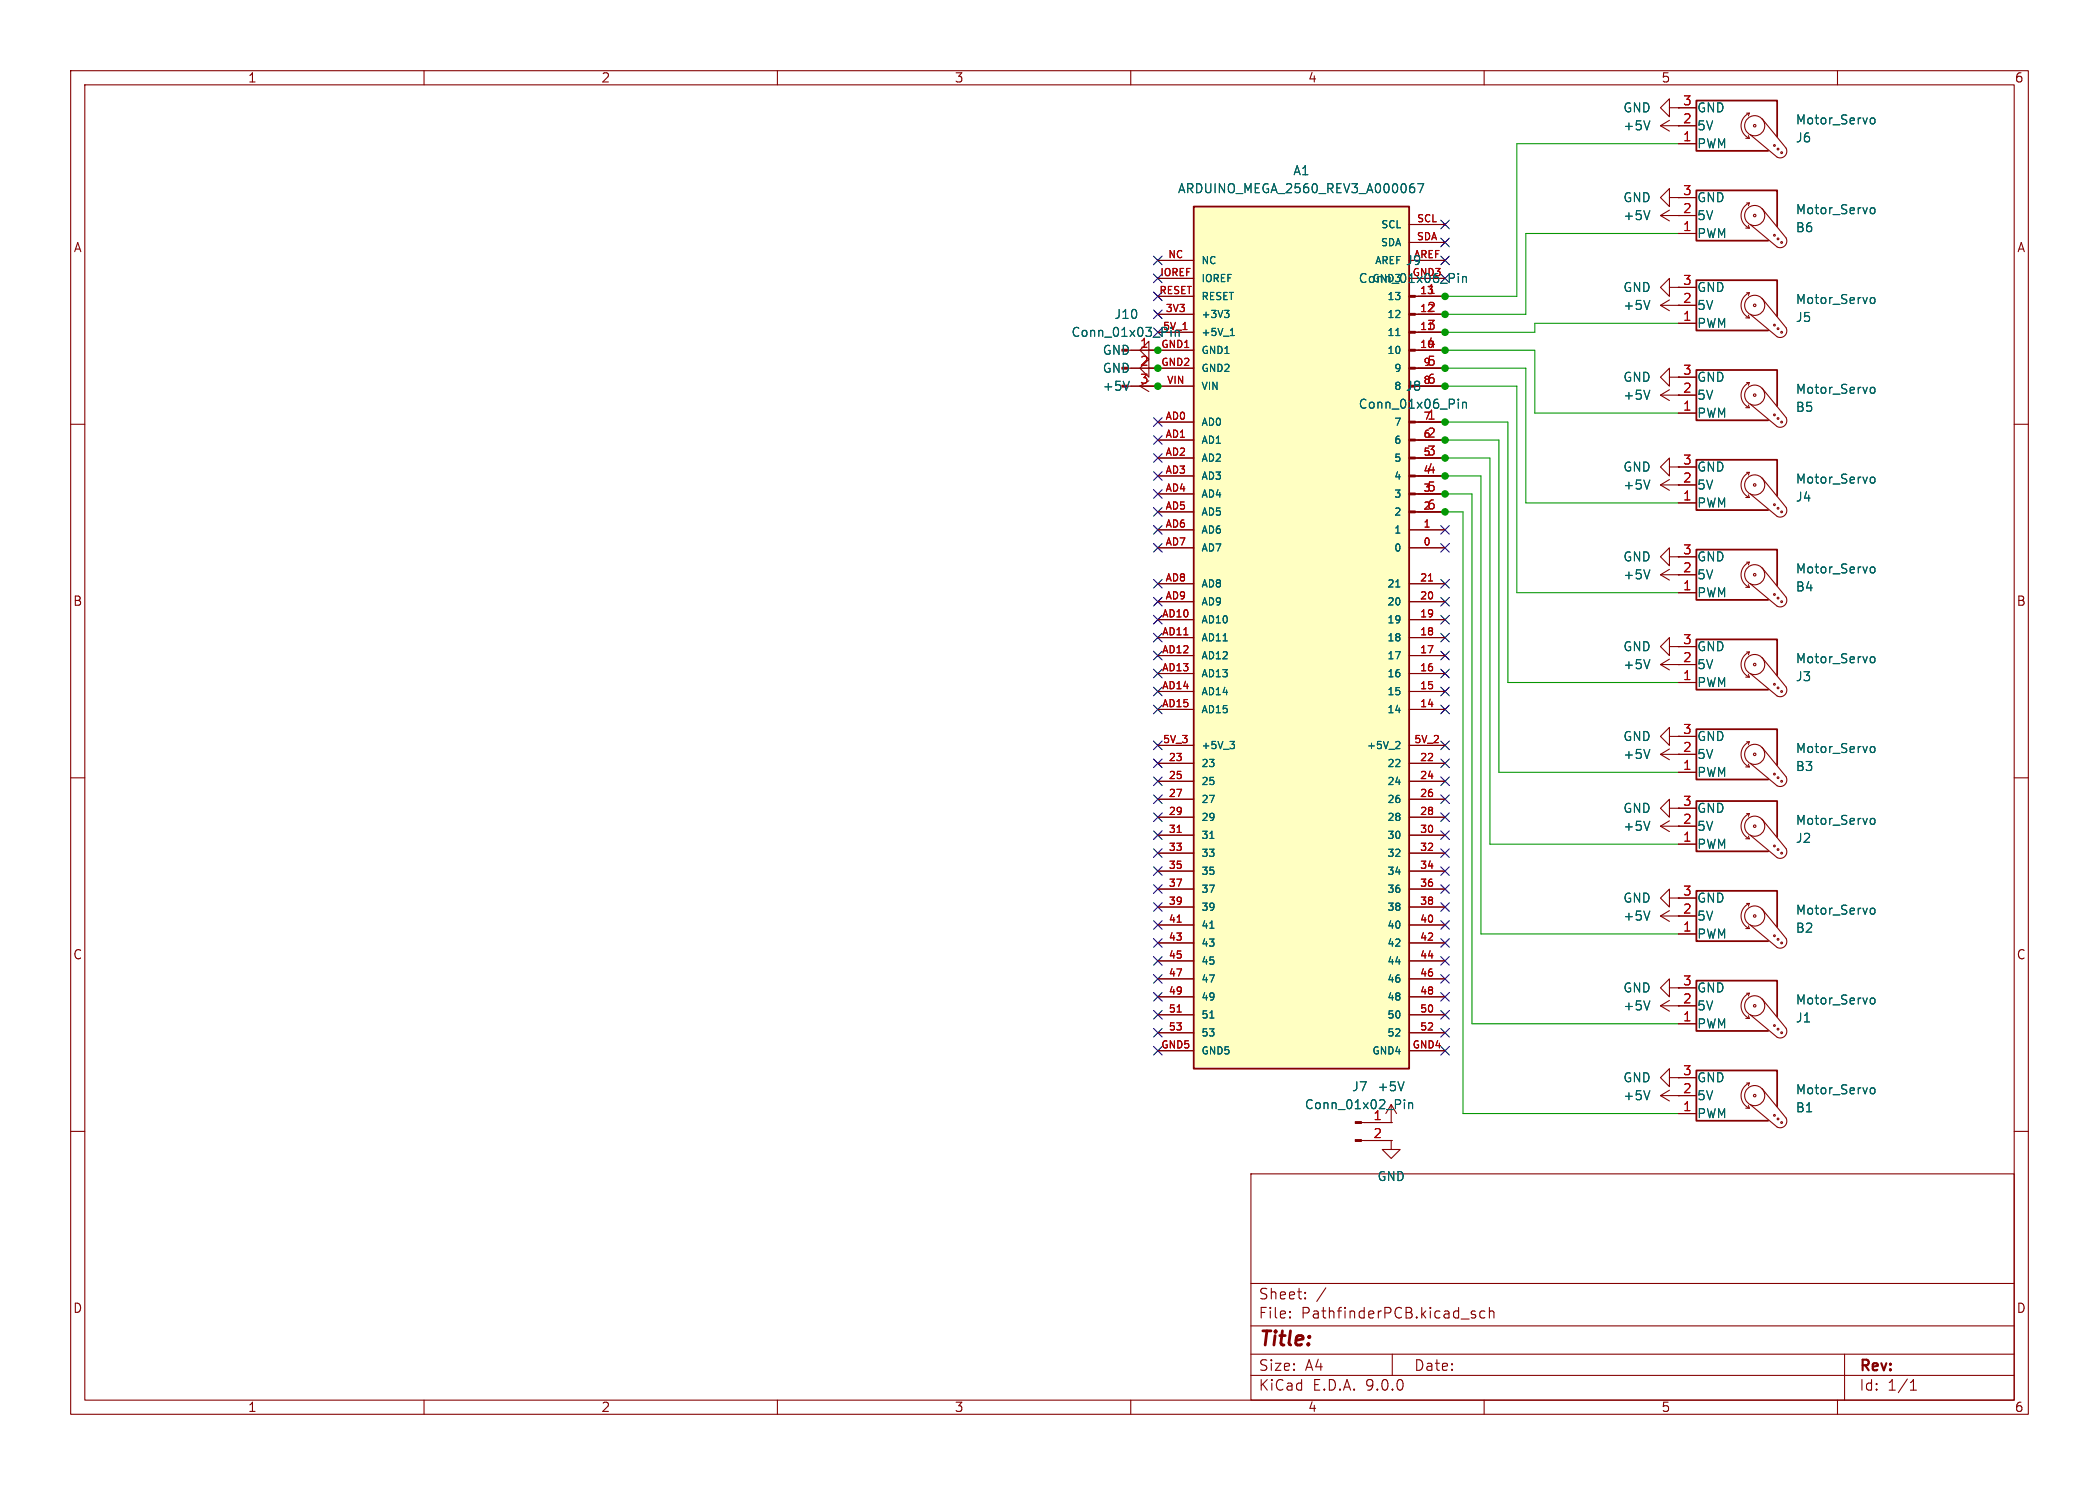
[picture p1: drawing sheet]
<svg xmlns="http://www.w3.org/2000/svg" width="297mm" height="210mm" viewBox="0 0 297 210" stroke-linecap="round" stroke-linejoin="round" font-family="sans-serif">
<g fill="none" stroke="#840000" stroke-width=".15">
<path d="M10 10h277v190h-277zM12 12h273v186h-273zM60 10v2M110 10v2M160 10v2M210 10v2M260 10v2M236.2 27.9v1.3l-1.3-1.3 1.3-1.2v1.2h1.3M237.5 27.9h.1M10 60h2M285 60h2M234.9 94l1.3 .7"/>
<path d="M234.9 94h2.6M236.2 93.2l-1.3 .8M10 110h2M285 110h2M10 160h2M177 166h108v32h-108zM285 160h2M60 198v2M110 198v2M160 198v2M177 194.5h108M177 191.5h108"/>
<path d="M177 187.5h108M177 181.5h108M182.5 186.3h.1l-.1 .1M182.5 186.3v.1M182.5 185.5v.1M182.5 185.5h.1l-.1 .1M184.7 183.6v.1M184.7 183.6h-.1l.1 .1M184.7 182.8v.1M184.7 182.8h-.1l.1 .1M187.6 182.1l-1.3 2M197 191.5v3"/>
<path d="M208.2 185.8l.5 .2 .1 .1-.1 .2-.4 .1M208.2 185.5l.2-.1 .3 .1M210 198v2M210.1 185.5l-.4-.1-.3 .3v.4l.1 .2 .2 .1 .4-.1M210.7 185.5a.37 .37 0 0 1 .7 .1v.8M210.7 184.9v1.5M260 198v2M261 191.5v6.5M270.3 196.6h.9M270.3 195.5l.4-.4v1.5"/>
</g>
<path d="M233.4 93.3l-.4 1.3" fill="none" stroke="#006464" stroke-width=".15"/>
<path d="M168.9 29.2h30.5v121.9h-30.5z" fill="#ffffc2"/>
<g fill="none" stroke="#840000" stroke-width=".25">
<path d="M251.5 19.3v-5.1h-11.5v7.1h10.2M168.9 29.2h30.5v121.9h-30.5zM251.5 32v-5.1h-11.5v7.1h10.2M251.5 57.4v-5.1h-11.5v7.1h10.2M251.5 44.7v-5.1h-11.5v7.1h10.2M251.5 70.1v-5.1h-11.5v7.1h10.2M251.5 82.8v-5.1h-11.5v7.1h10.2M251.5 95.5v-5.1h-11.5v7.1h10.2M251.5 108.2v-5.1h-11.5v7.1h10.2M251.5 118.4v-5.1h-11.5v7.1h10.2M251.5 131.1v-5.1h-11.5v7.1h10.2M251.5 156.5v-5.1h-11.5v7.1h10.2"/>
<path d="M251.5 143.8v-5.1h-11.5v7.1h10.2"/>
</g>
<g fill="none" stroke="#840000" stroke-width=".15">
<path d="M234.9 17.8h5.1M234.9 17.8l1.3 .7M236.2 15.2v1.3l-1.3-1.3 1.3-1.2v1.2h1.3M236.2 17l-1.3 .8M237.5 15.2h.1M237.5 15.2h2.5M247 19.6h.5M247.1 16h.4M247.4 19.2l.1 .4M247.5 16a1.94 1.94 0 0 0-1.1 1.8 1.94 1.94 0 0 0 1.1 1.8M247.5 16l-.1 .4M249.3 16.8l3.4 4.2a.94 .94 0 0 1-.1 1.1 .94 .94 0 0 1-1.1 .1l-3.9-3.1"/>
<path d="M163.8 36.8h5.1M163.8 39.4h5.1M199.4 36.8h5.1M199.4 39.4h5.1M199.4 31.8h5.1M199.4 34.3h5.1M234.9 30.5h5.1M234.9 30.5l1.3 .7M236.2 29.7l-1.3 .8M237.5 27.9h.1M237.5 20.3h2.5M237.5 33h2.5"/>
<path d="M237.5 27.9h2.5M247 32.3h.5M247.1 28.7h.4M247.4 31.9l.1 .4M247.5 28.7a1.94 1.94 0 0 0-1.1 1.8 1.94 1.94 0 0 0 1.1 1.8M247.5 28.7l-.1 .4M249.3 29.5l3.4 4.2a.94 .94 0 0 1-.1 1.1 .94 .94 0 0 1-1.1 .1l-3.9-3.1M159.6 54.6h9.3M160 49.5h8.9M160 52.1h8.9M161.3 54.6l1.3 .8M162.6 49.5v-1.2l-1.3 1.2 1.3 1.3v-1.3h1.2"/>
<path d="M162.6 52.1v-1.3l-1.3 1.3 1.3 1.2v-1.2h1.2M163.8 54.6h.1M163.8 41.9h5.1M163.8 44.5h5.1M163.8 47h5.1M163.8 59.7h5.1M199.4 41.9h5.1M199.4 44.5h5.1M199.4 47h5.1M199.4 49.5h5.1M199.4 52.1h5.1M199.4 54.6h5.1"/>
<path d="M199.4 59.7h5.1M234.9 43.2l1.3 .7M234.9 43.2h5.1M234.9 55.9h5.1M234.9 55.9l1.3 .7M236.2 40.6v1.3l-1.3-1.3 1.3-1.2v1.2h1.3M236.2 53.3v1.3l-1.3-1.3 1.3-1.2v1.2h1.3M236.2 42.4l-1.3 .8M236.2 55.1l-1.3 .8M237.5 40.6h.1M237.5 53.3h.1M237.5 58.4h2.5"/>
<path d="M237.5 53.3h2.5M237.5 45.7h2.5M237.5 40.6h2.5M247 57.7h.5M247 45h.5M247.1 54.1h.4M247.1 41.4h.4M247.4 57.3l.1 .4M247.4 44.6l.1 .4M247.5 54.1a1.94 1.94 0 0 0-1.1 1.8 1.94 1.94 0 0 0 1.1 1.8M247.5 41.4a1.94 1.94 0 0 0-1.1 1.8 1.94 1.94 0 0 0 1.1 1.8M247.5 54.1l-.1 .4"/>
<path d="M247.5 41.4l-.1 .4M247.6 57.2l3.9 3.1a.94 .94 0 0 0 1.1-.1 .94 .94 0 0 0 .1-1.1M247.6 44.5l3.9 3.1a.94 .94 0 0 0 1.1-.1 .94 .94 0 0 0 .1-1.1M249.3 54.9l3.4 4.2M249.3 42.2l3.4 4.2M163.8 62.2h5.1M163.8 64.8h5.1M163.8 67.3h5.1M163.8 69.9h5.1M163.8 72.4h5.1M163.8 74.9h5.1M163.8 77.5h5.1"/>
<path d="M199.4 62.2h5.1M199.4 64.8h5.1M199.4 67.3h5.1M199.4 69.9h5.1M199.4 72.4h5.1M199.4 74.9h5.1M199.4 77.5h5.1M234.9 68.6h5.1M234.9 68.6l1.3 .7M236.2 78.7v1.3l-1.3-1.3 1.3-1.2v1.2h1.3M236.2 66v1.3l-1.3-1.3 1.3-1.2v1.2h1.3M236.2 67.8l-1.3 .8"/>
<path d="M237.5 78.7h.1M237.5 66h.1M237.5 78.7h2.5M237.5 71.1h2.5M237.5 66h2.5M247 70.4h.5M247.1 79.5h.4M247.1 66.8h.4M247.4 70l.1 .4M247.5 79.5a1.94 1.94 0 0 0-1.1 1.8 1.94 1.94 0 0 0 1.1 1.8M247.5 66.8a1.94 1.94 0 0 0-1.1 1.8 1.94 1.94 0 0 0 1.1 1.8M247.5 79.5l-.1 .4"/>
<path d="M247.5 66.8l-.1 .4M247.6 69.9l3.9 3.1a.94 .94 0 0 0 1.1-.1 .94 .94 0 0 0 .1-1.1M249.3 67.6l3.4 4.2M163.8 82.6h5.1M163.8 85.1h5.1M163.8 87.6h5.1M163.8 90.2h5.1M163.8 92.7h5.1M163.8 95.3h5.1M163.8 97.8h5.1M199.4 82.6h5.1M199.4 85.1h5.1"/>
<path d="M199.4 87.6h5.1M199.4 90.2h5.1M199.4 92.7h5.1M199.4 95.3h5.1M199.4 97.8h5.1M234.9 81.3h5.1M234.9 81.3l1.3 .7M236.2 91.4v1.3l-1.3-1.3 1.3-1.2v1.2h1.3M236.2 80.5l-1.3 .8M237.5 91.4h.1M237.5 83.8h2.5M237.5 96.5h2.5"/>
<path d="M237.5 94h2.5M237.5 91.4h2.5M247 83.1h.5M247 95.8h.5M247.1 92.2h.4M247.4 82.7l.1 .4M247.4 95.4l.1 .4M247.5 92.2a1.94 1.94 0 0 0-1.1 1.8 1.94 1.94 0 0 0 1.1 1.8M247.5 92.2l-.1 .4M247.6 82.6l3.9 3.1a.94 .94 0 0 0 1.1-.1 .94 .94 0 0 0 .1-1.1M247.6 95.3l3.9 3.1a.94 .94 0 0 0 1.1-.1 .94 .94 0 0 0 .1-1.1M249.3 80.3l3.4 4.2"/>
<path d="M249.3 93l3.4 4.2M163.8 100.3h5.1M163.8 105.4h5.1M163.8 108h5.1M163.8 110.5h5.1M163.8 113h5.1M163.8 115.6h5.1M163.8 118.1h5.1M199.4 100.3h5.1M199.4 105.4h5.1M199.4 108h5.1M199.4 110.5h5.1"/>
<path d="M199.4 113h5.1M199.4 115.6h5.1M199.4 118.1h5.1M234.9 106.7h5.1M234.9 116.8l1.3 .8M234.9 116.8h5.1M234.9 106.7l1.3 .7M236.2 114.3v1.3l-1.3-1.3 1.3-1.3v1.3h1.3M236.2 104.1v1.3l-1.3-1.3 1.3-1.2v1.2h1.3M236.2 116.1l-1.3 .7M236.2 105.9l-1.3 .8M237.5 114.3h.1"/>
<path d="M237.5 104.1h.1M237.5 109.2h2.5M237.5 104.1h2.5M237.5 119.4h2.5M237.5 114.3h2.5M247 108.5h.5M247 118.6h.5M247.1 104.9h.4M247.1 115.1h.4M247.4 108.1l.1 .4M247.4 118.2l.1 .4M247.5 104.9a1.94 1.94 0 0 0-1.1 1.8 1.94 1.94 0 0 0 1.1 1.8"/>
<path d="M247.5 115.1a1.94 1.94 0 0 0-1.1 1.7 1.94 1.94 0 0 0 1.1 1.8M247.5 104.9l-.1 .4M247.5 115.1l-.1 .3M249.3 105.7l3.4 4.2a.94 .94 0 0 1-.1 1.1 .94 .94 0 0 1-1.1 .1l-3.9-3.1M249.3 115.8l3.4 4.2a.94 .94 0 0 1-.1 1.1 .94 .94 0 0 1-1.1 .2l-3.9-3.2M163.8 120.7h5.1M163.8 123.2h5.1M163.8 125.7h5.1M163.8 128.3h5.1M163.8 130.8h5.1M163.8 133.4h5.1M163.8 135.9h5.1"/>
<path d="M163.8 138.4h5.1M199.4 120.7h5.1M199.4 123.2h5.1M199.4 125.7h5.1M199.4 128.3h5.1M199.4 130.8h5.1M199.4 133.4h5.1M199.4 135.9h5.1M199.4 138.4h5.1M234.9 129.5l1.3 .8M234.9 129.5h5.1M236.2 127v1.3l-1.3-1.3 1.3-1.3v1.3h1.3"/>
<path d="M236.2 139.7v1.3l-1.3-1.3 1.3-1.3v1.3h1.3M236.2 128.8l-1.3 .7M237.5 127h.1M237.5 139.7h.1M237.5 139.7h2.5M237.5 132.1h2.5M237.5 127h2.5M247 131.3h.5M247.1 127.8h.4M247.4 130.9l.1 .4M247.5 127.8a1.94 1.94 0 0 0-1.1 1.7 1.94 1.94 0 0 0 1.1 1.8M247.5 127.8l-.1 .3"/>
<path d="M249.3 128.5l3.4 4.2a.94 .94 0 0 1-.1 1.1 .94 .94 0 0 1-1.1 .2l-3.9-3.2M163.8 141h5.1M163.8 143.5h5.1M163.8 146.1h5.1M163.8 148.6h5.1M192.6 158.8h4.2M196.8 158.8h.1M196.8 156.2v2.6M199.4 141h5.1M199.4 143.5h5.1M199.4 146.1h5.1M199.4 148.6h5.1"/>
<path d="M234.9 142.2l1.3 .8M234.9 142.2h5.1M234.9 154.9l1.3 .8M234.9 154.9h5.1M236.2 152.4v1.3l-1.3-1.3 1.3-1.3v1.3h1.3M236.2 141.5l-1.3 .7M236.2 154.2l-1.3 .7M237.5 152.4h.1M237.5 157.5h2.5M237.5 152.4h2.5M237.5 144.8h2.5M247 156.7h.5"/>
<path d="M247 144h.5M247.1 153.2h.4M247.1 140.5h.4M247.4 156.3l.1 .4M247.4 143.6l.1 .4M247.5 153.2a1.94 1.94 0 0 0-1.1 1.7 1.94 1.94 0 0 0 1.1 1.8M247.5 140.5a1.94 1.94 0 0 0-1.1 1.7 1.94 1.94 0 0 0 1.1 1.8M247.5 153.2l-.1 .3M247.5 140.5l-.1 .3M249.3 153.9l3.4 4.2a.94 .94 0 0 1-.1 1.1 .94 .94 0 0 1-1.1 .2l-3.9-3.2M249.3 141.2l3.4 4.2a.94 .94 0 0 1-.1 1.1 .94 .94 0 0 1-1.1 .2l-3.9-3.2M192.6 161.3h4.2"/>
<path d="M196.8 161.3v1.3h1.3l-1.3 1.2-1.2-1.2h1.2M196.8 161.3h.1"/>
<circle cx="248.3" cy="17.8" r=".18"/>
<circle cx="248.3" cy="17.8" r="1.42"/>
<circle cx="248.3" cy="30.5" r=".18"/>
<circle cx="248.3" cy="30.5" r="1.42"/>
<circle cx="251.1" cy="20.6" r=".13"/>
<circle cx="251.1" cy="33.3" r=".13"/>
<circle cx="251.6" cy="21.1" r=".13"/>
<circle cx="251.6" cy="33.8" r=".13"/>
<circle cx="252.1" cy="34.3" r=".13"/>
<circle cx="252.1" cy="21.6" r=".13"/>
<circle cx="248.3" cy="55.9" r=".18"/>
<circle cx="248.3" cy="43.2" r=".18"/>
<circle cx="248.3" cy="55.9" r="1.42"/>
<circle cx="248.3" cy="43.2" r="1.42"/>
<circle cx="251.1" cy="46" r=".13"/>
<circle cx="251.1" cy="58.7" r=".13"/>
<circle cx="251.6" cy="59.2" r=".13"/>
<circle cx="251.6" cy="46.5" r=".13"/>
<circle cx="252.1" cy="59.7" r=".13"/>
<circle cx="252.1" cy="47" r=".13"/>
<circle cx="248.3" cy="68.6" r=".18"/>
<circle cx="248.3" cy="68.6" r="1.42"/>
<circle cx="251.1" cy="71.4" r=".13"/>
<circle cx="251.6" cy="71.9" r=".13"/>
<circle cx="252.1" cy="72.4" r=".13"/>
<circle cx="248.3" cy="94" r=".18"/>
<circle cx="248.3" cy="81.3" r=".18"/>
<circle cx="248.3" cy="94" r="1.42"/>
<circle cx="248.3" cy="81.3" r="1.42"/>
<circle cx="251.1" cy="96.8" r=".13"/>
<circle cx="251.1" cy="84.1" r=".13"/>
<circle cx="251.6" cy="84.6" r=".13"/>
<circle cx="251.6" cy="97.3" r=".13"/>
<circle cx="252.1" cy="85.1" r=".13"/>
<circle cx="252.1" cy="97.8" r=".13"/>
<circle cx="248.3" cy="116.8" r=".18"/>
<circle cx="248.3" cy="106.7" r=".18"/>
<circle cx="248.3" cy="106.7" r="1.42"/>
<circle cx="248.3" cy="116.8" r="1.42"/>
<circle cx="251.1" cy="119.6" r=".13"/>
<circle cx="251.1" cy="109.5" r=".13"/>
<circle cx="251.6" cy="110" r=".13"/>
<circle cx="252.1" cy="110.5" r=".13"/>
<circle cx="248.3" cy="129.5" r=".18"/>
<circle cx="248.3" cy="129.5" r="1.42"/>
<circle cx="251.1" cy="132.3" r=".13"/>
<circle cx="251.6" cy="132.8" r=".13"/>
<circle cx="251.6" cy="120.1" r=".13"/>
<circle cx="252.1" cy="133.4" r=".13"/>
<circle cx="252.1" cy="120.7" r=".13"/>
<circle cx="248.3" cy="154.9" r=".18"/>
<circle cx="248.3" cy="142.2" r=".18"/>
<circle cx="248.3" cy="142.2" r="1.42"/>
<circle cx="248.3" cy="154.9" r="1.42"/>
<circle cx="251.1" cy="145" r=".13"/>
<circle cx="251.1" cy="157.7" r=".13"/>
<circle cx="251.6" cy="158.2" r=".13"/>
<circle cx="251.6" cy="145.5" r=".13"/>
<circle cx="252.1" cy="146.1" r=".13"/>
<circle cx="252.1" cy="158.8" r=".13"/>
</g>
<g fill="none" stroke="#006464" stroke-width=".15">
<path d="M233.4 17.1l-.4 1.3M264.6 16.9l.3-.2h.3l.1 .2v.4l-.1 .2h-.3l-.3-.2M200.1 26.5l.1 .2v.3l-.1 .2M200.6 26h.8l-.5 1.2M206.3 38.7v.1M206.3 39.1v.8M206.9 39.1v.8M206.9 39.2l.2-.1 .3 .1 .1 .7M233.4 29.8l-.4 1.3M264.6 29.6l.3-.2h.3l.1 .2v.4l-.1 .2h-.3l-.3-.2M159.8 53.9l-.4 1.3M165.7 46.7v.9"/>
<path d="M166.3 46.7v.9M166.9 46.9v.7M173.3 43.9h.6l-.3 .4M173.7 44.3l.2 .2v.2l-.2 .2M174.1 47.5h.6M174.2 46.7l.2-.3v1.1M197.5 47.5h.6M206.3 56.5v.1M206.3 56.9v.8M206.9 56.9v.8M206.9 57l.2-.1h.3l.1 .8M233.4 42.5l-.4 1.3"/>
<path d="M233.4 55.2l-.4 1.3M264.6 42.3l.3-.2h.3l.1 .2v.4l-.1 .2h-.3l-.3-.2M264.6 55l.3-.2h.3l.1 .2v.4l-.1 .2h-.3l-.3-.2M233.4 67.9l-.4 1.3M264.6 67.7l.3-.2h.3l.1 .2v.4l-.1 .2h-.3l-.3-.2M197.5 83h.6M233.4 80.6l-.4 1.3M233.4 93.3l-.4 1.3M264.6 80.4l.3-.2h.3l.1 .2v.4l-.1 .2h-.3l-.3-.2M264.6 93.1l.3-.2h.3l.1 .2v.4l-.1 .2h-.3l-.3-.2M171.2 118.6h.6M174 104.9h.7l-.4 .3"/>
<path d="M174.5 105.2l.2 .2v.3l-.2 .2M197.6 104.9h.4l.1 .2-.6 .8h.6M233.4 116.1l-.4 1.3M233.4 106l-.4 1.3M264.6 105.8l.3-.2h.3l.1 .2v.4l-.1 .2h-.3l-.3-.2M264.6 116l.3-.3 .3 .1 .1 .2v.3l-.1 .2-.3 .1-.3-.3M171.2 131.3h.6M233.4 128.8l-.4 1.3M264.6 128.7l.3-.3 .3 .1 .1 .2v.3l-.1 .2-.3 .1-.3-.3M171.2 144h.6M198.7 153l-.5 1.2M198.7 155.5v.1"/>
<path d="M198.7 155.9v.9M199.3 155.9v.9M199.3 156.1l.2-.2 .3 .1 .1 .8M233.4 141.5l-.4 1.3M233.4 154.2l-.4 1.3M264.6 141.4l.3-.3 .3 .1 .1 .2v.3l-.1 .2-.3 .1-.3-.3M264.6 154.1l.3-.3 .3 .1 .1 .2v.3l-.1 .2-.3 .1-.3-.3"/>
</g>
<path d="M167.5 89.8h.6M202.1 82.2h.6M166.6 117.7h.5M166.6 130.4h.5M166.6 143.1h.5" fill="none" stroke="#a90000" stroke-width=".15"/>
<g fill="#840000" stroke="#840000" stroke-width=".15">
<path d="M199.4 41.8h.9v.2h-.9z"/>
<path d="M199.4 44.3h.9v.3h-.9z"/>
<path d="M199.4 46.9h.9v.2h-.9z"/>
<path d="M199.4 49.4h.9v.3h-.9z"/>
<path d="M199.4 51.9h.9v.3h-.9z"/>
<path d="M191.8 158.6h.8v.3h-.8z"/>
<path d="M191.8 161.2h.8v.2h-.8z"/>
<path d="M199.4 59.6h.9v.2h-.9z"/>
<path d="M199.4 62.1h.9v.3h-.9z"/>
<path d="M199.4 64.6h.9v.3h-.9z"/>
<path d="M199.4 67.2h.9v.2h-.9z"/>
<path d="M199.4 69.7h.9v.3h-.9z"/>
<path d="M199.4 72.3h.9v.2h-.9z"/>
</g>
<path d="M237.5 20.3h-22.9v21.6h-10.1M237.5 33h-21.6v11.5h-11.4M204.5 49.5h12.7v8.9h20.3M204.5 54.6h10.1v29.2h22.9M204.5 52.1h11.4v19h21.6M204.5 59.7h8.9v36.8h24.1M237.5 45.7h-20.3v1.3h-12.7M204.5 72.4h2.5v85.1h30.5M204.5 67.3h5v64.8h28M204.5 69.9h3.8v74.9h29.2M204.5 64.8h6.3v54.6h26.7M204.5 62.2h7.6v47h25.4" fill="none" stroke="#009600" stroke-width=".15"/>
<g fill="none" stroke="#000084" stroke-width=".15">
<path d="M163.2 38.8l1.2 1.2M163.2 36.2l1.2 1.2M164.4 38.8l-1.2 1.2M164.4 36.2l-1.2 1.2M203.9 31.1l1.2 1.3M203.9 33.7l1.2 1.2M203.9 36.2l1.2 1.2M205.1 31.1l-1.2 1.3M205.1 36.2l-1.2 1.2M205.1 33.7l-1.2 1.2M163.2 41.3l1.2 1.2M163.2 43.8l1.2 1.3"/>
<path d="M163.2 59.1l1.2 1.2M164.4 41.3l-1.2 1.2M164.4 43.8l-1.2 1.3M164.4 59.1l-1.2 1.2M163.2 76.9l1.2 1.2M163.2 66.7l1.2 1.2M163.2 61.6l1.2 1.2M163.2 64.2l1.2 1.2M163.2 69.2l1.2 1.3M163.2 74.3l1.2 1.2M163.2 71.8l1.2 1.2M164.4 76.9l-1.2 1.2"/>
<path d="M164.4 74.3l-1.2 1.2M164.4 66.7l-1.2 1.2M164.4 61.6l-1.2 1.2M164.4 64.2l-1.2 1.2M164.4 69.2l-1.2 1.3M164.4 71.8l-1.2 1.2M203.9 76.9l1.2 1.2M203.9 74.3l1.2 1.2M205.1 76.9l-1.2 1.2M205.1 74.3l-1.2 1.2M163.2 81.9l1.2 1.3M163.2 87l1.2 1.2"/>
<path d="M163.2 84.5l1.2 1.2M163.2 99.7l1.2 1.2M163.2 94.6l1.2 1.3M163.2 97.2l1.2 1.2M163.2 89.6l1.2 1.2M163.2 92.1l1.2 1.2M164.4 81.9l-1.2 1.3M164.4 87l-1.2 1.2M164.4 84.5l-1.2 1.2M164.4 99.7l-1.2 1.2M164.4 94.6l-1.2 1.3M164.4 97.2l-1.2 1.2"/>
<path d="M164.4 89.6l-1.2 1.2M164.4 92.1l-1.2 1.2M203.9 81.9l1.2 1.3M203.9 84.5l1.2 1.2M203.9 87l1.2 1.2M203.9 89.6l1.2 1.2M203.9 97.2l1.2 1.2M203.9 99.7l1.2 1.2M203.9 94.6l1.2 1.3M203.9 92.1l1.2 1.2M205.1 81.9l-1.2 1.3M205.1 84.5l-1.2 1.2"/>
<path d="M205.1 87l-1.2 1.2M205.1 89.6l-1.2 1.2M205.1 97.2l-1.2 1.2M205.1 99.7l-1.2 1.2M205.1 92.1l-1.2 1.2M205.1 94.6l-1.2 1.3M163.2 107.3l1.2 1.3M163.2 104.8l1.2 1.2M163.2 109.9l1.2 1.2M163.2 112.4l1.2 1.2M163.2 115l1.2 1.2M163.2 117.5l1.2 1.2"/>
<path d="M164.4 107.3l-1.2 1.3M164.4 104.8l-1.2 1.2M164.4 109.9l-1.2 1.2M164.4 112.4l-1.2 1.2M164.4 115l-1.2 1.2M164.4 117.5l-1.2 1.2M203.9 107.3l1.2 1.3M203.9 109.9l1.2 1.2M203.9 104.8l1.2 1.2M203.9 115l1.2 1.2M203.9 117.5l1.2 1.2M203.9 112.4l1.2 1.2"/>
<path d="M205.1 107.3l-1.2 1.3M205.1 109.9l-1.2 1.2M205.1 104.8l-1.2 1.2M205.1 115l-1.2 1.2M205.1 117.5l-1.2 1.2M205.1 112.4l-1.2 1.2M163.2 130.2l1.2 1.2M163.2 122.6l1.2 1.2M163.2 125.1l1.2 1.2M163.2 127.7l1.2 1.2M163.2 120l1.2 1.3M163.2 135.3l1.2 1.2"/>
<path d="M163.2 137.8l1.2 1.2M163.2 132.7l1.2 1.3M164.4 127.7l-1.2 1.2M164.4 130.2l-1.2 1.2M164.4 122.6l-1.2 1.2M164.4 125.1l-1.2 1.2M164.4 120l-1.2 1.3M164.4 135.3l-1.2 1.2M164.4 137.8l-1.2 1.2M164.4 132.7l-1.2 1.3M203.9 135.3l1.2 1.2M203.9 125.1l1.2 1.2"/>
<path d="M203.9 132.7l1.2 1.3M203.9 127.7l1.2 1.2M203.9 130.2l1.2 1.2M203.9 137.8l1.2 1.2M203.9 122.6l1.2 1.2M203.9 120l1.2 1.3M205.1 135.3l-1.2 1.2M205.1 125.1l-1.2 1.2M205.1 132.7l-1.2 1.3M205.1 127.7l-1.2 1.2M205.1 130.2l-1.2 1.2M205.1 137.8l-1.2 1.2"/>
<path d="M205.1 122.6l-1.2 1.2M205.1 120l-1.2 1.3M163.2 142.9l1.2 1.2M163.2 140.4l1.2 1.2M163.2 145.4l1.2 1.3M163.2 148l1.2 1.2M164.4 148l-1.2 1.2M164.4 142.9l-1.2 1.2M164.4 140.4l-1.2 1.2M164.4 145.4l-1.2 1.3M203.9 140.4l1.2 1.2M203.9 142.9l1.2 1.2"/>
<path d="M203.9 148l1.2 1.2M203.9 145.4l1.2 1.3M205.1 140.4l-1.2 1.2M205.1 142.9l-1.2 1.2M205.1 148l-1.2 1.2M205.1 145.4l-1.2 1.3"/>
</g>
<g fill="#009600" stroke="#009600" stroke-width=".15">
<circle cx="204.5" cy="54.6" r=".46"/>
<circle cx="204.5" cy="49.5" r=".46"/>
<circle cx="204.5" cy="41.9" r=".46"/>
<circle cx="204.5" cy="44.5" r=".46"/>
<circle cx="204.5" cy="47" r=".46"/>
<circle cx="204.5" cy="52.1" r=".46"/>
<circle cx="163.8" cy="49.5" r=".46"/>
<circle cx="163.8" cy="52.1" r=".46"/>
<circle cx="163.8" cy="54.6" r=".46"/>
<circle cx="204.5" cy="67.3" r=".46"/>
<circle cx="204.5" cy="69.9" r=".46"/>
<circle cx="204.5" cy="72.4" r=".46"/>
<circle cx="204.5" cy="59.7" r=".46"/>
<circle cx="204.5" cy="64.8" r=".46"/>
<circle cx="204.5" cy="62.2" r=".46"/>
</g>
<text font-size="2.8" fill="#840000" x="178" y="190.9">Title:</text>
<g font-size="2.1" fill="#840000">
<text x="178" y="184">Sheet:</text>
<text x="178" y="186.7">File:</text>
<text x="184.1" y="186.7">PathfinderPCB.kicad_sch</text>
<text x="178" y="196.9">KiCad</text>
<text x="178" y="194.1">Size:</text>
<text x="184.7" y="194.1">A4</text>
<text x="185.7" y="196.9">E.D.A.</text>
<text x="193.3" y="196.9">9.0.0</text>
<text x="200" y="194.1">Date:</text>
<text x="263" y="194.3">Rev:</text>
<text x="263" y="196.9">Id:</text>
<text x="267.1" y="196.9">1/1</text>
</g>
<g font-size="1.8" fill="#840000">
<text x="35" y="11.9">1</text>
<text x="85" y="11.9">2</text>
<text x="135" y="11.9">3</text>
<text x="185" y="11.9">4</text>
<text x="235" y="11.9">5</text>
<text x="285" y="11.9">6</text>
<text x="238.1" y="17.5">2</text>
<text x="10.3" y="35.9">A</text>
<text x="285.3" y="35.9">A</text>
<text x="238.1" y="42.9">2</text>
<text x="238.1" y="55.6">2</text>
<text x="238.1" y="68.3">2</text>
<text x="238.1" y="81">2</text>
<text x="10.3" y="85.9">B</text>
<text x="285.3" y="85.9">B</text>
<text x="238.1" y="93.7">2</text>
<text x="238.1" y="106.4">2</text>
<text x="10.3" y="135.9">C</text>
<text x="285.3" y="135.9">C</text>
<text x="10.3" y="185.9">D</text>
<text x="285.3" y="185.9">D</text>
<text x="35" y="199.9">1</text>
<text x="85" y="199.9">2</text>
<text x="135" y="199.9">3</text>
<text x="185" y="199.9">4</text>
<text x="235" y="199.9">5</text>
<text x="285" y="199.9">6</text>
</g>
<g font-size="1.8" fill="#006464">
<text x="229.6" y="16.1">GND</text>
<text x="240.1" y="16.1">GND</text>
<text x="254" y="17.8">Motor_Servo</text>
<text x="229.6" y="18.6">+5V</text>
<text x="240.1" y="21.2">PWM</text>
<text x="240.1" y="18.6">5V</text>
<text x="254" y="20.3">J6</text>
<text x="166.6" y="27.5">ARDUINO_MEGA_2560_REV3_A000067</text>
<text x="182.9" y="25">A1</text>
<text x="229.6" y="28.8">GND</text>
<text x="240.1" y="28.8">GND</text>
<text x="229.6" y="31.3">+5V</text>
<text x="240.1" y="33.9">PWM</text>
<text x="240.1" y="31.3">5V</text>
<text x="254" y="33">B6</text>
<text x="254" y="30.5">Motor_Servo</text>
<text x="192.2" y="40.2">Conn_01x06_Pin</text>
<text x="198.8" y="37.7">J9</text>
<text x="229.6" y="41.5">GND</text>
<text x="240.1" y="41.5">GND</text>
<text x="151.5" y="47.9">Conn_01x03_Pin</text>
<text x="157.6" y="45.3">J10</text>
<text x="229.6" y="44">+5V</text>
<text x="240.1" y="46.6">PWM</text>
<text x="240.1" y="44">5V</text>
<text x="254" y="45.7">J5</text>
<text x="254" y="43.2">Motor_Servo</text>
<text x="155.9" y="50.4">GND</text>
<text x="155.9" y="52.9">GND</text>
<text x="155.9" y="55.5">+5V</text>
<text x="192.2" y="58">Conn_01x06_Pin</text>
<text x="198.8" y="55.5">J8</text>
<text x="229.6" y="54.2">GND</text>
<text x="229.6" y="56.7">+5V</text>
<text x="240.1" y="59.3">PWM</text>
<text x="240.1" y="56.7">5V</text>
<text x="240.1" y="54.2">GND</text>
<text x="254" y="58.4">B5</text>
<text x="254" y="55.9">Motor_Servo</text>
<text x="229.6" y="66.9">GND</text>
<text x="229.6" y="69.4">+5V</text>
<text x="240.1" y="72">PWM</text>
<text x="240.1" y="69.4">5V</text>
<text x="240.1" y="66.9">GND</text>
<text x="254" y="71.1">J4</text>
<text x="254" y="68.6">Motor_Servo</text>
<text x="229.6" y="82.1">+5V</text>
<text x="229.6" y="79.6">GND</text>
<text x="240.1" y="82.1">5V</text>
<text x="240.1" y="79.6">GND</text>
<text x="254" y="83.8">B4</text>
<text x="254" y="81.3">Motor_Servo</text>
<text x="240.1" y="84.7">PWM</text>
<text x="229.6" y="94.8">+5V</text>
<text x="229.6" y="92.3">GND</text>
<text x="240.1" y="94.8">5V</text>
<text x="240.1" y="92.3">GND</text>
<text x="254" y="94">Motor_Servo</text>
<text x="240.1" y="97.4">PWM</text>
<text x="254" y="96.5">J3</text>
<text x="229.6" y="105">GND</text>
<text x="229.6" y="107.5">+5V</text>
<text x="240.1" y="107.5">5V</text>
<text x="240.1" y="105">GND</text>
<text x="254" y="106.7">Motor_Servo</text>
<text x="240.1" y="110.1">PWM</text>
<text x="254" y="109.2">B3</text>
<text x="229.6" y="117.7">+5V</text>
<text x="229.6" y="115.2">GND</text>
<text x="240.1" y="117.7">5V</text>
<text x="240.1" y="115.2">GND</text>
<text x="254" y="119.4">J2</text>
<text x="254" y="116.9">Motor_Servo</text>
<text x="240.1" y="120.2">PWM</text>
<text x="229.6" y="130.4">+5V</text>
<text x="229.6" y="127.9">GND</text>
<text x="240.1" y="130.4">5V</text>
<text x="240.1" y="127.9">GND</text>
<text x="254" y="129.6">Motor_Servo</text>
<text x="240.1" y="132.9">PWM</text>
<text x="254" y="132.1">B2</text>
<text x="229.6" y="143.1">+5V</text>
<text x="229.6" y="140.6">GND</text>
<text x="240.1" y="143.1">5V</text>
<text x="240.1" y="140.6">GND</text>
<text x="254" y="142.3">Motor_Servo</text>
<text x="240.1" y="145.6">PWM</text>
<text x="254" y="144.8">J1</text>
<text x="191.2" y="154.5">J7</text>
<text x="194.8" y="154.5">+5V</text>
<text x="229.6" y="153.3">GND</text>
<text x="229.6" y="155.8">+5V</text>
<text x="240.1" y="155.8">5V</text>
<text x="240.1" y="153.3">GND</text>
<text x="254" y="155">Motor_Servo</text>
<text x="184.5" y="157.1">Conn_01x02_Pin</text>
<text x="240.1" y="158.3">PWM</text>
<text x="254" y="157.5">B1</text>
<text x="194.8" y="167.2">GND</text>
</g>
<g font-size="1.8" fill="#a90000">
<text x="238.1" y="15">3</text>
<text x="238.1" y="20.1">1</text>
<text x="238.1" y="27.7">3</text>
<text x="238.1" y="32.8">1</text>
<text x="238.1" y="30.2">2</text>
<text x="201.9" y="41.7">1</text>
<text x="238.1" y="40.4">3</text>
<text x="201.9" y="44.2">2</text>
<text x="201.9" y="46.7">3</text>
<text x="238.1" y="45.5">1</text>
<text x="161.2" y="49.3">1</text>
<text x="161.2" y="51.8">2</text>
<text x="201.9" y="49.3">4</text>
<text x="201.9" y="51.8">5</text>
<text x="238.1" y="53.1">3</text>
<text x="161.2" y="54.4">3</text>
<text x="201.9" y="54.4">6</text>
<text x="201.9" y="59.4">1</text>
<text x="238.1" y="58.2">1</text>
<text x="201.9" y="62">2</text>
<text x="201.9" y="64.5">3</text>
<text x="238.1" y="65.8">3</text>
<text x="201.9" y="67.1">4</text>
<text x="201.9" y="69.6">5</text>
<text x="238.1" y="70.9">1</text>
<text x="201.9" y="72.1">6</text>
<text x="238.1" y="83.6">1</text>
<text x="238.1" y="78.5">3</text>
<text x="238.1" y="91.2">3</text>
<text x="238.1" y="96.3">1</text>
<text x="238.1" y="103.9">3</text>
<text x="238.1" y="109">1</text>
<text x="238.1" y="119.1">1</text>
<text x="238.1" y="116.6">2</text>
<text x="238.1" y="114">3</text>
<text x="238.1" y="131.8">1</text>
<text x="238.1" y="129.3">2</text>
<text x="238.1" y="126.7">3</text>
<text x="238.1" y="142">2</text>
<text x="238.1" y="139.4">3</text>
<text x="238.1" y="144.5">1</text>
<text x="238.1" y="154.7">2</text>
<text x="238.1" y="152.1">3</text>
<text x="194.2" y="158.5">1</text>
<text x="194.2" y="161">2</text>
<text x="238.1" y="157.2">1</text>
</g>
<g font-size="1.4" fill="#006464">
<text x="195.3" y="35">SDA</text>
<text x="195.3" y="32.5">SCL</text>
<text x="169.9" y="37.6">NC</text>
<text x="169.9" y="40.1">IOREF</text>
<text x="194.1" y="40.1">GND3</text>
<text x="194.4" y="37.6">AREF</text>
<text x="199.8" y="39.1">GND3</text>
<text x="164.5" y="46.7">5V_1</text>
<text x="169.9" y="42.6">RESET</text>
<text x="169.9" y="45.2">+3V3</text>
<text x="169.9" y="47.7">+5V_1</text>
<text x="196.2" y="42.6">13</text>
<text x="196.2" y="45.2">12</text>
<text x="196.2" y="47.7">11</text>
<text x="169.9" y="50.3">GND1</text>
<text x="169.9" y="52.8">GND2</text>
<text x="196.2" y="50.3">10</text>
<text x="197.2" y="52.8">9</text>
<text x="169.9" y="55.3">VIN</text>
<text x="197.2" y="55.3">8</text>
<text x="169.9" y="60.4">AD0</text>
<text x="169.9" y="63">AD1</text>
<text x="169.9" y="65.5">AD2</text>
<text x="197.2" y="60.4">7</text>
<text x="197.2" y="63">6</text>
<text x="197.2" y="65.5">5</text>
<text x="169.9" y="68">AD3</text>
<text x="169.9" y="70.6">AD4</text>
<text x="197.2" y="68">4</text>
<text x="197.2" y="70.6">3</text>
<text x="169.9" y="73.1">AD5</text>
<text x="169.9" y="75.7">AD6</text>
<text x="197.2" y="73.1">2</text>
<text x="197.2" y="75.7">1</text>
<text x="169.9" y="78.2">AD7</text>
<text x="169.9" y="83.3">AD8</text>
<text x="196.2" y="83.3">21</text>
<text x="197.2" y="78.2">0</text>
<text x="169.9" y="85.8">AD9</text>
<text x="169.9" y="88.4">AD10</text>
<text x="196.2" y="85.8">20</text>
<text x="196.2" y="88.4">19</text>
<text x="169.9" y="90.9">AD11</text>
<text x="169.9" y="93.4">AD12</text>
<text x="169.9" y="96">AD13</text>
<text x="196.2" y="90.9">18</text>
<text x="196.2" y="93.4">17</text>
<text x="196.2" y="96">16</text>
<text x="169.9" y="98.5">AD14</text>
<text x="169.9" y="101.1">AD15</text>
<text x="196.2" y="98.5">15</text>
<text x="196.2" y="101.1">14</text>
<text x="169.9" y="106.1">+5V_3</text>
<text x="193.3" y="106.1">+5V_2</text>
<text x="169.9" y="108.7">23</text>
<text x="169.9" y="111.2">25</text>
<text x="169.9" y="113.8">27</text>
<text x="196.2" y="108.7">22</text>
<text x="196.2" y="111.2">24</text>
<text x="196.2" y="113.8">26</text>
<text x="169.9" y="116.3">29</text>
<text x="169.9" y="118.8">31</text>
<text x="196.2" y="116.3">28</text>
<text x="196.2" y="118.8">30</text>
<text x="169.9" y="121.4">33</text>
<text x="169.9" y="123.9">35</text>
<text x="196.2" y="121.4">32</text>
<text x="196.2" y="123.9">34</text>
<text x="169.9" y="126.5">37</text>
<text x="169.9" y="129">39</text>
<text x="169.9" y="131.5">41</text>
<text x="196.2" y="126.5">36</text>
<text x="196.2" y="129">38</text>
<text x="196.2" y="131.5">40</text>
<text x="169.9" y="134.1">43</text>
<text x="169.9" y="136.6">45</text>
<text x="196.2" y="134.1">42</text>
<text x="196.2" y="136.6">44</text>
<text x="169.9" y="139.2">47</text>
<text x="169.9" y="141.7">49</text>
<text x="196.2" y="139.2">46</text>
<text x="196.2" y="141.7">48</text>
<text x="169.9" y="144.2">51</text>
<text x="169.9" y="146.8">53</text>
<text x="169.9" y="149.3">GND5</text>
<text x="194.1" y="149.3">GND4</text>
<text x="196.2" y="144.2">50</text>
<text x="196.2" y="146.8">52</text>
</g>
<g font-size="1.4" fill="#a90000">
<text x="200.4" y="34">SDA</text>
<text x="200.4" y="31.5">SCL</text>
<text x="163.9" y="41.7">RESET</text>
<text x="164.1" y="39.1">IOREF</text>
<text x="165.2" y="36.6">NC</text>
<text x="200" y="36.6">AREF</text>
<text x="200.8" y="41.7">13</text>
<text x="164.8" y="44.2">3V3</text>
<text x="200.8" y="44.2">12</text>
<text x="200.8" y="46.7">11</text>
<text x="200.8" y="49.3">10</text>
<text x="201.3" y="51.8">9</text>
<text x="164.8" y="59.4">AD0</text>
<text x="165" y="54.4">VIN</text>
<text x="201.3" y="54.4">8</text>
<text x="164.8" y="62">AD1</text>
<text x="164.8" y="64.5">AD2</text>
<text x="201.3" y="62">6</text>
<text x="201.3" y="64.5">5</text>
<text x="164.8" y="67.1">AD3</text>
<text x="164.8" y="69.6">AD4</text>
<text x="201.3" y="67.1">4</text>
<text x="201.3" y="69.6">3</text>
<text x="164.8" y="72.1">AD5</text>
<text x="164.8" y="74.7">AD6</text>
<text x="164.8" y="77.2">AD7</text>
<text x="201.3" y="72.1">2</text>
<text x="201.3" y="74.7">1</text>
<text x="201.3" y="77.2">0</text>
<text x="164.8" y="82.3">AD8</text>
<text x="200.8" y="82.3">21</text>
<text x="164.3" y="87.4">AD10</text>
<text x="164.3" y="89.9">AD11</text>
<text x="164.8" y="84.8">AD9</text>
<text x="200.8" y="84.8">20</text>
<text x="200.8" y="87.4">19</text>
<text x="200.8" y="89.9">18</text>
<text x="164.3" y="92.5">AD12</text>
<text x="164.3" y="95">AD13</text>
<text x="200.8" y="92.5">17</text>
<text x="200.8" y="95">16</text>
<text x="164.3" y="97.5">AD14</text>
<text x="164.3" y="100.1">AD15</text>
<text x="200.8" y="97.5">15</text>
<text x="200.8" y="100.1">14</text>
<text x="164.5" y="105.2">5V_3</text>
<text x="165.3" y="107.7">23</text>
<text x="200" y="105.2">5V_2</text>
<text x="200.8" y="107.7">22</text>
<text x="165.3" y="110.2">25</text>
<text x="165.3" y="112.8">27</text>
<text x="200.8" y="110.2">24</text>
<text x="200.8" y="112.8">26</text>
<text x="165.3" y="115.3">29</text>
<text x="165.3" y="117.9">31</text>
<text x="200.8" y="115.3">28</text>
<text x="200.8" y="117.9">30</text>
<text x="165.3" y="120.4">33</text>
<text x="165.3" y="122.9">35</text>
<text x="165.3" y="125.5">37</text>
<text x="200.8" y="120.4">32</text>
<text x="200.8" y="122.9">34</text>
<text x="200.8" y="125.5">36</text>
<text x="165.3" y="128">39</text>
<text x="165.3" y="130.6">41</text>
<text x="200.8" y="128">38</text>
<text x="200.8" y="130.6">40</text>
<text x="165.3" y="133.1">43</text>
<text x="165.3" y="135.6">45</text>
<text x="200.8" y="133.1">42</text>
<text x="200.8" y="135.6">44</text>
<text x="165.3" y="138.2">47</text>
<text x="165.3" y="140.7">49</text>
<text x="165.3" y="143.3">51</text>
<text x="200.8" y="138.2">46</text>
<text x="200.8" y="140.7">48</text>
<text x="200.8" y="143.3">50</text>
<text x="164.2" y="148.3">GND5</text>
<text x="165.3" y="145.8">53</text>
<text x="199.8" y="148.3">GND4</text>
<text x="200.8" y="145.8">52</text>
</g>
<g font-size="1.4" fill="#840000">
<text x="164.2" y="49.3">GND1</text>
<text x="164.2" y="51.8">GND2</text>
</g>
</svg>
